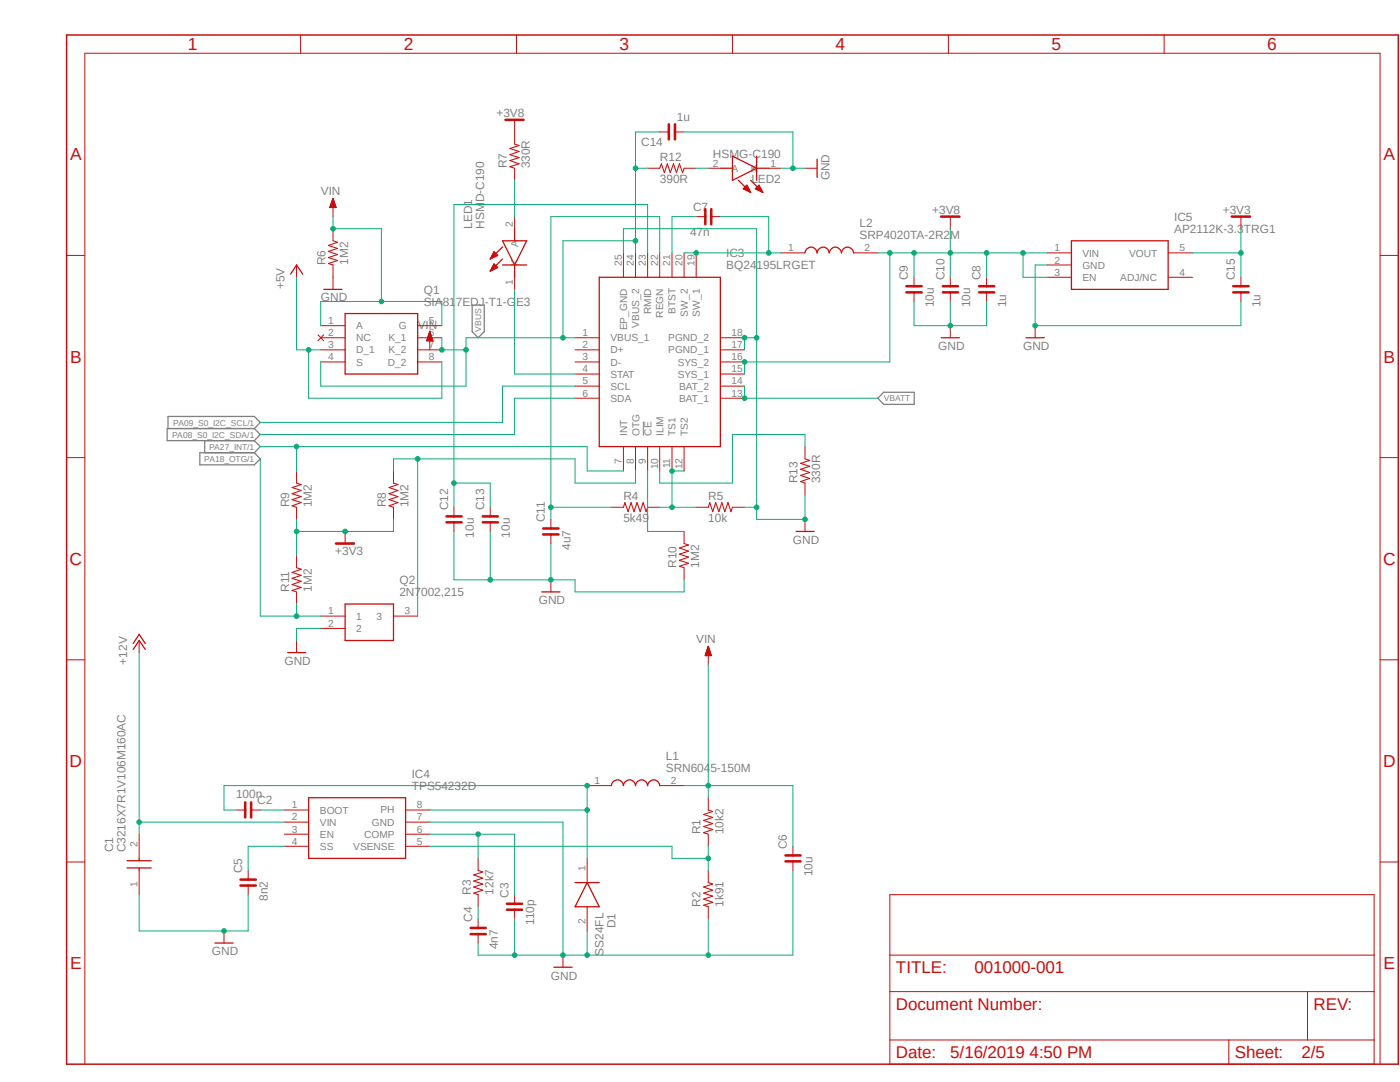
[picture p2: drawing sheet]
<svg xmlns="http://www.w3.org/2000/svg" width="279mm" height="216mm" viewBox="0 0 279 216" stroke-linecap="round" stroke-linejoin="round" font-family="sans-serif">
<path d="M12.8 6.7l266.6 206.2M279.4 6.7l-266.6 206.2" fill="none" stroke="#fff" stroke-width=".2"/>
<path d="M128.4 84.1v2.8" fill="none" stroke="#808080" stroke-width=".2"/>
<path d="M94.2 60.9h2.4v5.3l-1.2 1.2-1.2-1.2zM176.4 78.3h6.1v2.4h-6.1l-1.2-1.2zM33.5 85.5v-2.4h17.3l1.1 1.2-1.1 1.2M39.9 90.3h10.9l1.1 1.3-1.1 1.2h-10.9zM40.9 87.9v2.4M50.8 85.5h-17.4v2.4h17.4M50.8 85.5l1.1 1.2-1.1 1.2M50.8 87.9l1.1 1.2-1.1 1.2" fill="none" stroke="#808080" stroke-width=".25"/>
<path d="M13.3 7h265.8v205.3h-265.8z" fill="none" stroke="#c90d0c" stroke-width=".3"/>
<g fill="none" stroke="#c90d0c" stroke-width=".2">
<path d="M60 7v3.6M103.1 7v3.6M146.2 7v3.6M189.3 7v3.6M232.3 7v3.6M66.3 40h.3M66.3 39.9h.2M66.4 39.8h.1M66.4 39.7h.1M66.5 39.6l.6 1.8h-1.3zM102.7 23.9v4.8M102.7 33.6v2.4"/>
<path d="M129.2 33.6h2.5M131.7 26.3h1.8M134.7 26.3h1.8M136.5 33.6h2.4M141.4 33.6h2.4M153.4 33.6h2.4M160.7 33.6h2.4M13.3 51h3.6M59.2 52.9v2.4M65.9 41.4h1.1M65.9 41.3h1.1M65.9 41.2h1.1"/>
<path d="M66 41.1h1M66 41h.9M66 40.9h.9M66 40.8h.8M66.1 40.7h.7M66.1 40.6h.7M66.2 40.5h.5M66.2 40.4h.5M66.2 40.3h.5M66.3 40.2h.3M66.3 40.1h.3M66.5 40.8v2.4"/>
<path d="M66.5 45.6v2.4M66.5 52.9v4.8M102.7 43.2v2.4M102.7 55.3v2.4M124.4 50.5v4.8M126.8 50.5v4.8M129.2 50.5v4.8M131.7 50.5v4.8M134.1 50.5v4.8M136.5 50.5v4.8M138.9 50.5v4.8M138.9 43.2h1.9"/>
<path d="M141.9 43.2h1.9M155.8 50.5h4.9M170.3 50.5h4.9M182.4 55.3v1.8M182.4 58.3v1.9M189.7 43.2v2.4M189.7 55.3v1.8M189.7 58.3v1.9M196.9 55.3v1.8M196.9 58.3v1.9M209 50.5h4.8M209 52.9h4.8"/>
<path d="M209 55.3h4.8M233.1 50.5h4.9M233.1 55.3h4.9M247.6 43.2v2.4M247.6 55.3v1.8M247.6 58.3v1.9M275.4 51h3.7M63.5 66.8l1.1 1.2M64 67.4h4.9M64 69.8h4.9M64 72.2h4.9M64 65h4.9"/>
<path d="M64.6 66.8l-1.1 1.2M83.4 67.4h4.8M83.4 69.8h4.8M83.4 72.2h4.8M83.4 65h4.8M85.2 67.9h1.2M85.2 67.9h1.1M85.3 67.8h1M85.3 67.7h1M85.3 67.6h.9M85.3 67.5h.9M85.3 67.4h.9"/>
<path d="M85.4 67.4h.7M85.4 67.3h.7M85.4 67.2h.7M85.5 67.1h.6M85.5 67h.6M85.5 66.9h.5M85.6 66.8h.4M85.6 66.7h.3M85.6 66.6h.3M85.6 66.5h.3M85.7 66.5h.2M85.7 66.4h.2"/>
<path d="M85.7 66.3h.1M85.8 67.4v2.4M85.8 66.2l.6 1.8h-1.2zM85.8 66.2v.1M114.8 67.4h4.8M114.8 69.8h4.8M114.8 72.2h4.8M114.8 74.6h4.8M114.8 77h4.8M114.8 79.5h4.8M143.8 67.4h4.8M143.8 69.8h4.8"/>
<path d="M143.8 72.2h4.8M143.8 74.6h4.8M143.8 77h4.8M143.8 79.5h4.8M189.7 65v2.4M206.6 65v2.4M13.3 91.3h3.6M59.2 94v2.4M78.5 94v2.4M124.4 89.1v4.9M126.8 89.1v4.9M129.2 89.1v4.9"/>
<path d="M131.7 89.1v4.9M134.1 89.1v4.9M136.5 89.1v4.9M160.7 89.1v2.5M160.7 96.4v2.4M275.4 91.3h3.7M59.2 101.2v2.4M59.2 110.9v2.4M59.2 118.1v2.4M68.9 106v2.5M78.5 101.2v2.4M90.6 101.2v1.8"/>
<path d="M90.6 104.2v1.8M97.8 101.2v1.8M97.8 104.2v1.8M109.9 103.6v1.9M109.9 106.6v1.9M109.9 115.7v2.4M122 101.2h2.4M129.2 101.2h2.5M136.5 106v2.5M136.5 113.3v2.4M138.9 101.2h2.5M146.2 101.2h2.4"/>
<path d="M160.7 103.6v2.4M13.3 131.7h3.6M27.8 127.8v2.4M59.2 127.8v2.4M64 122.9h4.9M64 125.4h4.9M78.5 122.9h4.9M140.8 130.7h1.1M140.8 130.6h1.1M140.8 130.5h1M140.9 130.4h.9M140.9 130.3h.9"/>
<path d="M140.9 130.2h.9M141 130.2h.7M141 130.1h.7M141 130h.7M141.1 129.9h.5M141.1 129.8h.5M141.1 129.7h.5M141.1 129.6h.4M141.2 129.5h.3M141.2 129.4h.3M141.2 129.3h.2M141.3 129.2h.1"/>
<path d="M141.4 130.2v2.4M141.4 129l.5 1.8h-1.1zM141.4 129l-.1 .1M275.4 131.7h3.7M117.2 156.8h4.8M131.7 156.8h4.8M141.4 159.2v2.4M13.3 172h3.6M27.8 166.5v4.8M27.8 173.7v4.8M47.1 161.6h1.8M49.5 173.7v1.8"/>
<path d="M49.5 176.7v1.8M50.1 161.6h1.8M56.8 161.6h4.8M56.8 164h4.8M56.8 166.5h4.8M56.8 168.9h4.8M80.9 161.6h4.9M80.9 164h4.9M80.9 166.5h4.9M80.9 168.9h4.9M95.4 171.3v2.4M95.4 178.5v2.4"/>
<path d="M102.7 178.5v1.8M117.2 171.3v4.8M141.4 166.5v2.4M141.4 173.7v2.4M158.2 168.9v1.8M158.2 171.9v1.8M177.6 178.5h96.6v33.8h-96.6zM275.4 172h3.7M44.7 185.8v2.4M95.4 183.3v1.9M95.4 186.4v1.8M102.7 181.5v1.8"/>
<path d="M112.4 190.6v2.4M117.2 180.9v4.9M141.4 180.9v2.4M177.6 197.9h96.6M177.6 190.6h96.6M260.9 197.9v9.6M16.9 212.3v-201.7h258.5v201.7M177.6 207.5h96.6M245.2 207.5v4.8"/>
</g>
<g fill="none" stroke="#c90d0c" stroke-width=".25">
<path d="M66.5 39.6l.6 1.8h-1.3zM143.8 33.6h2.4M146.2 31.2l4.8 2.4-4.8 2.4zM147.4 36l2.4 2.4M148.4 37.6h1M148.5 37.5h.8M148.6 37.8h.9M148.8 37.3h.4M148.9 37.1h.2M149 38h.6M149.1 37l.7 1.4-1.5-.7zM149.4 38.2h.3"/>
<path d="M149.7 38.4h.1M149.8 36l2.4 2.4M150.8 37.6h1M151 37.5h.7M151 31.2v4.8M151 33.6h2.4M151 37.8h.9M151.2 37.3h.4M151.3 37.1h.3M151.4 38h.6M151.5 37l.7 1.4-1.5-.7zM151.8 38.2h.3"/>
<path d="M152.1 38.4h.1M163.1 31.7v3.7M58 54.7l1.2-1.8 1.2 1.8M64.6 57.7h3.6M97.9 54h.1M97.9 51.5h.3M98 53.8h.4M98 51.4h.5M98.1 53.7h.6M98.1 51.2h.8M98.2 53.5h.9M98.2 51h1"/>
<path d="M98.3 53.3h.9M98.3 50.8h.8M98.3 53.1h.8M98.4 50.6h.6M98.4 53h.5M98.5 50.5h.3M98.5 52.8h.2M98.6 50.3h.1M98.6 52.7l.7 .7-1.5 .7zM98.6 50.2l.7 .8-1.5 .7zM100.3 48h4.8l-2.4 4.9zM100.3 52.9h4.8"/>
<path d="M100.3 51.7l-2.5 2.4M100.3 49.3l-2.5 2.4M102.7 45.6v2.4M102.7 52.9v2.4M119.6 55.3h24.2v33.8h-24.2zM160.7 50.5a1.21 1.21 0 0 1 1.2-1.2 1.21 1.21 0 0 1 1.2 1.2 1.21 1.21 0 0 1 1.2-1.2 1.21 1.21 0 0 1 1.2 1.2 1.23 1.23 0 0 1 1.2-1.2 1.23 1.23 0 0 1 1.2 1.2 1.21 1.21 0 0 1 1.2-1.2 1.21 1.21 0 0 1 1.2 1.2M213.8 48h19.3v9.7h-19.3zM68.9 62.6h14.5v12h-14.5zM85.8 66.2l.6 1.8h-1.2zM187.8 67.4h3.7M204.8 67.4h3.6M108.1 118.1h3.7"/>
<path d="M158.9 106h3.6M26.6 129.6l1.2-1.8 1.2 1.8M26.6 128.4l1.2-1.8 1.2 1.8M57.4 130.2h3.6M68.9 120.5h9.6v7.3h-9.6zM141.4 129l.5 1.8h-1.1zM61.6 159.2h19.3v12.1h-19.3zM122 156.8a1.21 1.21 0 0 1 1.2-1.2 1.21 1.21 0 0 1 1.2 1.2 1.21 1.21 0 0 1 1.2-1.2 1.21 1.21 0 0 1 1.2 1.2 1.21 1.21 0 0 1 1.2-1.2 1.21 1.21 0 0 1 1.2 1.2 1.21 1.21 0 0 1 1.3-1.2 1.21 1.21 0 0 1 1.2 1.2M25.4 173.2h4.8M25.4 171.7h4.8M27.8 171.3v.4M27.8 173.2v.5"/>
<path d="M114.8 176.1h4.8M117.2 176.1l2.4 4.8h-4.8zM42.9 188.2h3.6M110.5 193h3.7"/>
</g>
<g fill="none" stroke="#c90d0c" stroke-width=".51">
<path d="M100.9 23.9h3.6M133.5 24.8v3M134.7 24.8v3M140.8 41.7v3M141.9 41.7v3M180.9 57.1h3M180.9 58.3h3M187.8 43.2h3.7M188.2 57.1h3M188.2 58.3h3M195.4 57.1h3M195.4 58.3h3"/>
<path d="M245.8 43.2h3.7M246.1 57.1h3.1M246.1 58.3h3.1M67.1 108.5h3.6M89.1 103h3M89.1 104.2h3M96.4 103h3M96.4 104.2h3M108.4 105.5h3.1M108.4 106.6h3.1M48 175.5h3.1M48 176.7h3.1"/>
<path d="M48.9 160.1v3M50.1 160.1v3M156.8 170.7h3M156.8 171.9h3M93.9 185.2h3M93.9 186.4h3M101.2 180.3h3M101.2 181.5h3"/>
</g>
<g fill="none" stroke="#c90d0c" stroke-width=".21">
<path d="M102.7 28.7l.9 .3-1.8 .6 1.8 .6-1.8 .7 1.8 .6-1.8 .5 1.8 .7-1.8 .6 .9 .3M131.7 33.6l.3-.9 .6 1.8 .6-1.8 .6 1.8 .6-1.8 .6 1.8 .6-1.8 .6 1.8 .3-.9M66.5 48l.9 .3-1.9 .7 1.9 .6-1.9 .6 1.9 .6-1.9 .6 1.9 .6-1.9 .6 1 .3M59.2 96.4l.9 .3-1.8 .6 1.8 .6-1.8 .6 1.8 .6-1.8 .6 1.8 .6-1.8 .6 .9 .3M78.5 96.4l.9 .3-1.8 .6 1.8 .6-1.8 .6 1.8 .6-1.8 .6 1.8 .6-1.8 .6 .9 .3M160.7 91.6l.9 .3-1.8 .6 1.8 .5-1.8 .6 1.8 .7-1.8 .6 1.8 .6-1.8 .6 .9 .3M59.2 113.3l.9 .3-1.8 .6 1.8 .6-1.8 .6 1.8 .6-1.8 .6 1.8 .6-1.8 .6 .9 .3M124.4 101.2l.3-.9 .6 1.8 .6-1.8 .6 1.8 .6-1.8 .7 1.8 .6-1.8 .5 1.8 .3-.9M136.5 108.5l.9 .3-1.8 .5 1.8 .7-1.8 .6 1.8 .6-1.8 .6 1.8 .6-1.8 .6 .9 .3M141.4 101.2l.2-.9 .6 1.8 .6-1.8 .7 1.8 .6-1.8 .6 1.8 .6-1.8 .6 1.8 .3-.9M95.4 173.7l1 .3-1.9 .6 1.9 .6-1.9 .6 1.9 .6-1.9 .6 1.9 .6-1.9 .6 .9 .3M141.4 161.6l.8 .3-1.8 .6 1.8 .6-1.8 .6 1.8 .6-1.8 .6 1.8 .6-1.8 .7 1 .3"/>
<path d="M141.4 176.1l.8 .3-1.8 .6 1.8 .6-1.8 .6 1.8 .6-1.8 .6 1.8 .6-1.8 .6 1 .3"/>
</g>
<path d="M27.8 130.2v36.3M27.8 164h29" fill="none" stroke="#0dab76" stroke-width=".2"/>
<circle cx="27.8" cy="164" r=".46" fill="#0dab76"/>
<g fill="none" stroke="#0dab76" stroke-width=".2">
<path d="M27.8 178.5v7.3h21.7v-7.3"/>
<circle cx="27.8" cy="164" r=".46"/>
</g>
<circle cx="44.7" cy="185.8" r=".46" fill="#0dab76"/>
<g fill="none" stroke="#0dab76" stroke-width=".2">
<path d="M85.8 164h26.6v26.6"/>
<circle cx="44.7" cy="185.8" r=".46"/>
</g>
<circle cx="112.4" cy="190.6" r=".46" fill="#0dab76"/>
<g fill="none" stroke="#0dab76" stroke-width=".2">
<path d="M102.7 183.3v7.3M117.2 185.8v4.8h-21.8v-2.4"/>
<circle cx="112.4" cy="190.6" r=".46"/>
</g>
<circle cx="102.7" cy="190.6" r=".46" fill="#0dab76"/>
<g fill="none" stroke="#0dab76" stroke-width=".2">
<path d="M141.4 183.3v7.3h-24.2"/>
<circle cx="102.7" cy="190.6" r=".46"/>
</g>
<circle cx="117.2" cy="190.6" r=".46" fill="#0dab76"/>
<g fill="none" stroke="#0dab76" stroke-width=".2">
<path d="M158.2 173.7v16.9h-16.8"/>
<circle cx="117.2" cy="190.6" r=".46"/>
</g>
<circle cx="141.4" cy="190.6" r=".46" fill="#0dab76"/>
<g fill="none" stroke="#0dab76" stroke-width=".2">
<path d="M124.4 50.5v-4.9h26.6v58h9.7M148.6 67.4h2.4"/>
<circle cx="141.4" cy="190.6" r=".46"/>
</g>
<circle cx="151" cy="67.4" r=".46" fill="#0dab76"/>
<g fill="none" stroke="#0dab76" stroke-width=".2">
<path d="M148.6 67.4v2.4"/>
<circle cx="151" cy="67.4" r=".46"/>
</g>
<circle cx="148.6" cy="67.4" r=".46" fill="#0dab76"/>
<g fill="none" stroke="#0dab76" stroke-width=".2">
<path d="M148.6 101.2h2.4"/>
<circle cx="148.6" cy="67.4" r=".46"/>
</g>
<circle cx="151" cy="101.2" r=".46" fill="#0dab76"/>
<g fill="none" stroke="#0dab76" stroke-width=".2">
<path d="M160.7 98.8v4.8"/>
<circle cx="151" cy="101.2" r=".46"/>
</g>
<circle cx="160.7" cy="103.6" r=".46" fill="#0dab76"/>
<g fill="none" stroke="#0dab76" stroke-width=".2">
<path d="M182.4 60.2v4.8h14.5v-4.8M189.7 60.2v4.8"/>
<circle cx="160.7" cy="103.6" r=".46"/>
</g>
<circle cx="189.7" cy="65" r=".46" fill="#0dab76"/>
<g fill="none" stroke="#0dab76" stroke-width=".2">
<path d="M90.6 106v9.7h7.2M109.9 108.5v7.2"/>
<circle cx="189.7" cy="65" r=".46"/>
</g>
<circle cx="109.9" cy="115.7" r=".46" fill="#0dab76"/>
<g fill="none" stroke="#0dab76" stroke-width=".2">
<path d="M97.8 106v9.7h12.1"/>
<circle cx="109.9" cy="115.7" r=".46"/>
</g>
<circle cx="97.8" cy="115.7" r=".46" fill="#0dab76"/>
<g fill="none" stroke="#0dab76" stroke-width=".2">
<path d="M209 52.9h-2.4v12.1h41v-4.8M109.9 115.7h4.9v2.4h21.7v-2.4"/>
<circle cx="97.8" cy="115.7" r=".46"/>
</g>
<circle cx="206.6" cy="65" r=".46" fill="#0dab76"/>
<g fill="none" stroke="#0dab76" stroke-width=".2">
<path d="M136.5 26.3h21.7v7.3M155.8 33.6h4.9M64 125.4h-4.8v2.4"/>
<circle cx="206.6" cy="65" r=".46"/>
</g>
<circle cx="158.2" cy="33.6" r=".46" fill="#0dab76"/>
<g fill="none" stroke="#0dab76" stroke-width=".2">
<path d="M47.1 161.6h-2.4v-4.8h72.5v4.8h-31.4M51.9 161.6h4.9"/>
<circle cx="158.2" cy="33.6" r=".46"/>
</g>
<circle cx="117.2" cy="156.8" r=".46" fill="#0dab76"/>
<g fill="none" stroke="#0dab76" stroke-width=".2">
<path d="M117.2 161.6v9.7"/>
<circle cx="117.2" cy="156.8" r=".46"/>
</g>
<circle cx="117.2" cy="161.6" r=".46" fill="#0dab76"/>
<g fill="none" stroke="#0dab76" stroke-width=".2">
<path d="M141.4 132.6v26.6M136.5 156.8h4.9"/>
<circle cx="117.2" cy="161.6" r=".46"/>
</g>
<circle cx="141.4" cy="156.8" r=".46" fill="#0dab76"/>
<g fill="none" stroke="#0dab76" stroke-width=".2">
<path d="M66.5 43.2v2.4h9.6v14.6M64 65v-4.8h24.2v4.8M141.4 156.8h16.8v12.1"/>
<circle cx="141.4" cy="156.8" r=".46"/>
</g>
<circle cx="66.5" cy="45.6" r=".46" fill="#0dab76"/>
<circle cx="66.5" cy="45.6" r=".46" fill="none" stroke="#0dab76" stroke-width=".2"/>
<circle cx="76.1" cy="60.2" r=".46" fill="#0dab76"/>
<g fill="none" stroke="#0dab76" stroke-width=".2">
<path d="M85.8 166.5h16.9M95.4 166.5v4.8M95.4 180.9v2.4"/>
<circle cx="76.1" cy="60.2" r=".46"/>
</g>
<circle cx="95.4" cy="166.5" r=".46" fill="#0dab76"/>
<g fill="none" stroke="#0dab76" stroke-width=".2">
<path d="M56.8 168.9h-7.3v4.8M85.8 168.9h48.3v2.4h7.3M102.7 166.5v12M141.4 168.9v4.8"/>
<circle cx="95.4" cy="166.5" r=".46"/>
</g>
<circle cx="141.4" cy="171.3" r=".46" fill="#0dab76"/>
<g fill="none" stroke="#0dab76" stroke-width=".2">
<path d="M148.6 77v2.5h26.6"/>
<circle cx="141.4" cy="171.3" r=".46"/>
</g>
<circle cx="148.6" cy="79.5" r=".46" fill="#0dab76"/>
<g fill="none" stroke="#0dab76" stroke-width=".2">
<path d="M136.5 50.5h16.9"/>
<circle cx="148.6" cy="79.5" r=".46"/>
</g>
<circle cx="138.9" cy="50.5" r=".46" fill="#0dab76"/>
<g fill="none" stroke="#0dab76" stroke-width=".2">
<path d="M143.8 43.2h9.6v7.3h2.4"/>
<circle cx="138.9" cy="50.5" r=".46"/>
</g>
<circle cx="153.4" cy="50.5" r=".46" fill="#0dab76"/>
<g fill="none" stroke="#0dab76" stroke-width=".2">
<path d="M136.5 94h-2.4v7.2h-2.4"/>
<circle cx="153.4" cy="50.5" r=".46"/>
</g>
<circle cx="134.1" cy="94" r=".46" fill="#0dab76"/>
<g fill="none" stroke="#0dab76" stroke-width=".2">
<path d="M134.1 101.2h4.8"/>
<circle cx="134.1" cy="94" r=".46"/>
</g>
<circle cx="134.1" cy="101.2" r=".46" fill="#0dab76"/>
<g fill="none" stroke="#0dab76" stroke-width=".2">
<path d="M131.7 50.5v-7.3h-21.8v60.4M138.9 43.2h-4.8v7.3"/>
<circle cx="134.1" cy="101.2" r=".46"/>
</g>
<circle cx="109.9" cy="101.2" r=".46" fill="#0dab76"/>
<g fill="none" stroke="#0dab76" stroke-width=".2">
<path d="M238 50.5h9.6M247.6 45.6v9.7M109.9 101.2h12.1"/>
<circle cx="109.9" cy="101.2" r=".46"/>
</g>
<circle cx="247.7" cy="50.5" r=".46" fill="#0dab76"/>
<g fill="none" stroke="#0dab76" stroke-width=".2">
<path d="M59.2 103.6v2.4h19.3"/>
<circle cx="247.7" cy="50.5" r=".46"/>
</g>
<circle cx="68.9" cy="106" r=".46" fill="#0dab76"/>
<g fill="none" stroke="#0dab76" stroke-width=".2">
<path d="M59.2 106v4.9M78.5 103.6v2.4"/>
<circle cx="68.9" cy="106" r=".46"/>
</g>
<circle cx="59.2" cy="106" r=".46" fill="#0dab76"/>
<g fill="none" stroke="#0dab76" stroke-width=".2">
<path d="M177.6 72.2h-29v2.4"/>
<circle cx="59.2" cy="106" r=".46"/>
</g>
<circle cx="148.6" cy="72.2" r=".46" fill="#0dab76"/>
<g fill="none" stroke="#0dab76" stroke-width=".2">
<path d="M175.2 50.5h14.5M182.4 50.5v4.8"/>
<circle cx="148.6" cy="72.2" r=".46"/>
</g>
<circle cx="182.4" cy="50.5" r=".46" fill="#0dab76"/>
<g fill="none" stroke="#0dab76" stroke-width=".2">
<path d="M196.9 50.5h-7.2v4.8"/>
<circle cx="182.4" cy="50.5" r=".46"/>
</g>
<circle cx="189.7" cy="50.5" r=".46" fill="#0dab76"/>
<g fill="none" stroke="#0dab76" stroke-width=".2">
<path d="M177.6 50.5v21.7M196.9 50.5v4.8"/>
<circle cx="189.7" cy="50.5" r=".46"/>
</g>
<circle cx="177.6" cy="50.5" r=".46" fill="#0dab76"/>
<g fill="none" stroke="#0dab76" stroke-width=".2">
<path d="M196.9 50.5h7.3"/>
<circle cx="177.6" cy="50.5" r=".46"/>
</g>
<circle cx="196.9" cy="50.5" r=".46" fill="#0dab76"/>
<g fill="none" stroke="#0dab76" stroke-width=".2">
<path d="M209 50.5h-4.8v4.8"/>
<circle cx="196.9" cy="50.5" r=".46"/>
</g>
<circle cx="204.2" cy="50.5" r=".46" fill="#0dab76"/>
<g fill="none" stroke="#0dab76" stroke-width=".2">
<path d="M129.2 50.5v-9.7h-38.6v60.4M189.7 45.6v4.9M204.2 55.3h4.8M90.6 96.4h7.2v4.8"/>
<circle cx="204.2" cy="50.5" r=".46"/>
</g>
<circle cx="90.6" cy="96.4" r=".46" fill="#0dab76"/>
<g fill="none" stroke="#0dab76" stroke-width=".2">
<path d="M88.2 67.4v2.4h4.8"/>
<circle cx="90.6" cy="96.4" r=".46"/>
</g>
<circle cx="88.2" cy="69.8" r=".46" fill="#0dab76"/>
<g fill="none" stroke="#0dab76" stroke-width=".2">
<path d="M93 67.4v9.6h-29v-4.8"/>
<circle cx="88.2" cy="69.8" r=".46"/>
</g>
<circle cx="93" cy="69.8" r=".46" fill="#0dab76"/>
<g fill="none" stroke="#0dab76" stroke-width=".2">
<path d="M126.8 50.5v-2.5h-14.4v19.4h2.4"/>
<circle cx="93" cy="69.8" r=".46"/>
</g>
<circle cx="112.4" cy="67.4" r=".46" fill="#0dab76"/>
<g fill="none" stroke="#0dab76" stroke-width=".2">
<path d="M126.8 33.6v14.4M93 67.4h19.4"/>
<circle cx="112.4" cy="67.4" r=".46"/>
</g>
<circle cx="126.8" cy="48" r=".46" fill="#0dab76"/>
<g fill="none" stroke="#0dab76" stroke-width=".2">
<path d="M126.8 26.3v7.3h2.4"/>
<circle cx="126.8" cy="48" r=".46"/>
</g>
<circle cx="126.8" cy="33.6" r=".46" fill="#0dab76"/>
<g fill="none" stroke="#0dab76" stroke-width=".2">
<path d="M126.8 26.3h4.9M59.2 69.8h4.8M61.6 69.8v9.7h26.6v-7.3"/>
<circle cx="126.8" cy="33.6" r=".46"/>
</g>
<circle cx="61.6" cy="69.8" r=".46" fill="#0dab76"/>
<g fill="none" stroke="#0dab76" stroke-width=".2">
<path d="M102.7 36v7.2M59.2 55.3v14.5M102.7 57.7v16.9h12.1M114.8 79.5h-12.1v7.2h-50.8M114.8 77h-14.5v7.3h-48.4M51.9 89.1h65.3v4.9h7.2M59.2 89.1v4.9"/>
<circle cx="61.6" cy="69.8" r=".46"/>
</g>
<circle cx="59.2" cy="89.1" r=".46" fill="#0dab76"/>
<g fill="none" stroke="#0dab76" stroke-width=".2">
<path d="M78.5 94v-2.4h36.3v4.8h12v-2.4M83.4 91.6v31.3M129.2 94v12h7.3"/>
<circle cx="59.2" cy="89.1" r=".46"/>
</g>
<circle cx="83.4" cy="91.6" r=".46" fill="#0dab76"/>
<g fill="none" stroke="#0dab76" stroke-width=".2">
<path d="M51.9 91.6v31.3h12.1M59.2 120.5v2.4"/>
<circle cx="83.4" cy="91.6" r=".46"/>
</g>
<circle cx="59.2" cy="122.9" r=".46" fill="#0dab76"/>
<g fill="none" stroke="#0dab76" stroke-width=".2">
<path d="M138.9 33.6h2.5M160.7 89.1v-2.4h-14.5v9.7h-14.5v-2.4"/>
<circle cx="59.2" cy="122.9" r=".46"/>
</g>
<g font-size="3.5" fill="#c90d0c">
<text x="37.5" y="10">1</text>
<text x="80.6" y="10">2</text>
<text x="123.7" y="10">3</text>
<text x="166.8" y="10">4</text>
<text x="209.8" y="10">5</text>
<text x="252.9" y="10">6</text>
<text x="14" y="32">A</text>
<text x="276.1" y="32">A</text>
<text x="14" y="72.3">B</text>
<text x="276.1" y="72.3">B</text>
<text x="13.9" y="112.7">C</text>
<text x="276" y="112.7">C</text>
<text x="13.9" y="153">D</text>
<text x="276" y="153">D</text>
<text x="14" y="193.4">E</text>
<text x="276.1" y="193.4">E</text>
</g>
<g font-size="3.4" fill="#c90d0c">
<text x="178.8" y="194.2">TITLE:</text>
<text x="194.5" y="194.2">001000-001</text>
<text x="178.8" y="201.5">Document Number:</text>
<text x="262.1" y="201.5">REV:</text>
<text x="178.8" y="211.1">Date:</text>
<text x="189.7" y="211.1">5/16/2019 4:50 PM</text>
<text x="246.4" y="211.1">Sheet:</text>
<text x="259.7" y="211.1">2/5</text>
</g>
<g font-size="2.4" fill="#808080">
<text x="99.1" y="23.3">+3V8</text>
<text x="128" y="29.2">C14</text>
<text x="135.1" y="24.1">1u</text>
<text x="101.2" y="33.6" transform="rotate(-90 101.2 33.6)">R7</text>
<text x="105.7" y="33.6" transform="rotate(-90 105.7 33.6)">330R</text>
<text x="131.7" y="32">R12</text>
<text x="142.3" y="31.6">HSMG-C190</text>
<text x="165.5" y="36" transform="rotate(-90 165.5 36)">GND</text>
<text x="64.1" y="39">VIN</text>
<text x="131.7" y="36.6">390R</text>
<text x="149.9" y="36.4">LED2</text>
<text x="94.2" y="45.6" transform="rotate(-90 94.2 45.6)">LED1</text>
<text x="96.6" y="45.6" transform="rotate(-90 96.6 45.6)">HSMD-C190</text>
<text x="137.7" y="47.2">47n</text>
<text x="138.3" y="42">C7</text>
<text x="171.5" y="47.7">SRP4020TA-2R2M</text>
<text x="171.5" y="45.3">L2</text>
<text x="186.1" y="42.6">+3V8</text>
<text x="234.4" y="46.5">AP2112K-3.3TRG1</text>
<text x="234.4" y="44.1">IC5</text>
<text x="244" y="42.6">+3V3</text>
<text x="64.9" y="52.9" transform="rotate(-90 64.9 52.9)">R6</text>
<text x="69.5" y="52.9" transform="rotate(-90 69.5 52.9)">1M2</text>
<text x="145" y="53.7">BQ24195LRGET</text>
<text x="145" y="51.3">IC3</text>
<text x="56.8" y="57.7" transform="rotate(-90 56.8 57.7)">+5V</text>
<text x="84.6" y="58.6">Q1</text>
<text x="181.2" y="55.9" transform="rotate(-90 181.2 55.9)">C9</text>
<text x="188.5" y="55.9" transform="rotate(-90 188.5 55.9)">C10</text>
<text x="195.7" y="55.9" transform="rotate(-90 195.7 55.9)">C8</text>
<text x="246.4" y="55.9" transform="rotate(-90 246.4 55.9)">C15</text>
<text x="64.1" y="60.2">GND</text>
<text x="83.4" y="65.6">VIN</text>
<text x="84.6" y="61">SIA817EDJ-T1-GE3</text>
<text x="186.4" y="61.3" transform="rotate(-90 186.4 61.3)">10u</text>
<text x="193.6" y="61.3" transform="rotate(-90 193.6 61.3)">10u</text>
<text x="200.8" y="61.3" transform="rotate(-90 200.8 61.3)">1u</text>
<text x="251.6" y="61.3" transform="rotate(-90 251.6 61.3)">1u</text>
<text x="187.2" y="69.8">GND</text>
<text x="204.2" y="69.8">GND</text>
<text x="57.7" y="101.2" transform="rotate(-90 57.7 101.2)">R9</text>
<text x="62.2" y="101.2" transform="rotate(-90 62.2 101.2)">1M2</text>
<text x="77" y="101.2" transform="rotate(-90 77 101.2)">R8</text>
<text x="81.5" y="101.2" transform="rotate(-90 81.5 101.2)">1M2</text>
<text x="89.4" y="101.8" transform="rotate(-90 89.4 101.8)">C12</text>
<text x="96.6" y="101.8" transform="rotate(-90 96.6 101.8)">C13</text>
<text x="124.4" y="99.7">R4</text>
<text x="141.4" y="99.7">R5</text>
<text x="159.2" y="96.4" transform="rotate(-90 159.2 96.4)">R13</text>
<text x="163.7" y="96.4" transform="rotate(-90 163.7 96.4)">330R</text>
<text x="94.5" y="107.3" transform="rotate(-90 94.5 107.3)">10u</text>
<text x="101.8" y="107.3" transform="rotate(-90 101.8 107.3)">10u</text>
<text x="108.7" y="104.2" transform="rotate(-90 108.7 104.2)">C11</text>
<text x="124.4" y="104.2">5k49</text>
<text x="141.4" y="104.2">10k</text>
<text x="66.9" y="110.7">+3V3</text>
<text x="113.9" y="109.7" transform="rotate(-90 113.9 109.7)">4u7</text>
<text x="135" y="113.3" transform="rotate(-90 135 113.3)">R10</text>
<text x="139.5" y="113.3" transform="rotate(-90 139.5 113.3)">1M2</text>
<text x="158.2" y="108.5">GND</text>
<text x="57.7" y="118.1" transform="rotate(-90 57.7 118.1)">R11</text>
<text x="62.2" y="118.1" transform="rotate(-90 62.2 118.1)">1M2</text>
<text x="79.7" y="119">2N7002,215</text>
<text x="79.7" y="116.5">Q2</text>
<text x="107.5" y="120.5">GND</text>
<text x="138.9" y="128.4">VIN</text>
<text x="25.4" y="132.6" transform="rotate(-90 25.4 132.6)">+12V</text>
<text x="56.8" y="132.6">GND</text>
<text x="82.2" y="155.2">IC4</text>
<text x="132.9" y="154">SRN6045-150M</text>
<text x="132.9" y="151.6">L1</text>
<text x="47.1" y="159.2">100n</text>
<text x="51.4" y="160.4">C2</text>
<text x="82.2" y="157.6">TPS54232D</text>
<text x="139.8" y="166.5" transform="rotate(-90 139.8 166.5)">R1</text>
<text x="144.4" y="166.5" transform="rotate(-90 144.4 166.5)">10k2</text>
<text x="22.6" y="170.1" transform="rotate(-90 22.6 170.1)">C1</text>
<text x="25" y="170.1" transform="rotate(-90 25 170.1)">C3216X7R1V106M160AC</text>
<text x="157.1" y="169.5" transform="rotate(-90 157.1 169.5)">C6</text>
<text x="48.3" y="174.3" transform="rotate(-90 48.3 174.3)">C5</text>
<text x="53.5" y="179.7" transform="rotate(-90 53.5 179.7)">8n2</text>
<text x="93.9" y="178.5" transform="rotate(-90 93.9 178.5)">R3</text>
<text x="98.5" y="178.5" transform="rotate(-90 98.5 178.5)">12k7</text>
<text x="101.5" y="179.1" transform="rotate(-90 101.5 179.1)">C3</text>
<text x="162.2" y="174.9" transform="rotate(-90 162.2 174.9)">10u</text>
<text x="94.2" y="183.9" transform="rotate(-90 94.2 183.9)">C4</text>
<text x="106.6" y="184.6" transform="rotate(-90 106.6 184.6)">110p</text>
<text x="122.9" y="185.2" transform="rotate(-90 122.9 185.2)">D1</text>
<text x="139.8" y="180.9" transform="rotate(-90 139.8 180.9)">R2</text>
<text x="144.4" y="180.9" transform="rotate(-90 144.4 180.9)">1k91</text>
<text x="42.3" y="190.6">GND</text>
<text x="99.4" y="189.4" transform="rotate(-90 99.4 189.4)">4n7</text>
<text x="120.4" y="190.7" transform="rotate(-90 120.4 190.7)">SS24FL</text>
<text x="109.9" y="195.5">GND</text>
</g>
<g font-size="2" fill="#808080">
<text x="142.3" y="33.2">2</text>
<text x="146" y="34.3">A</text>
<text x="149.9" y="34.3">K</text>
<text x="153.8" y="33.2">1</text>
<text x="102.4" y="45.3" transform="rotate(-90 102.4 45.3)">2</text>
<text x="103.4" y="53.1" transform="rotate(-90 103.4 53.1)">K</text>
<text x="103.4" y="49.2" transform="rotate(-90 103.4 49.2)">A</text>
<text x="124.1" y="53.1" transform="rotate(-90 124.1 53.1)">25</text>
<text x="126.5" y="53.1" transform="rotate(-90 126.5 53.1)">24</text>
<text x="128.9" y="53.1" transform="rotate(-90 128.9 53.1)">23</text>
<text x="131.4" y="53.1" transform="rotate(-90 131.4 53.1)">22</text>
<text x="133.8" y="53.1" transform="rotate(-90 133.8 53.1)">21</text>
<text x="136.2" y="53.1" transform="rotate(-90 136.2 53.1)">20</text>
<text x="138.6" y="53.1" transform="rotate(-90 138.6 53.1)">19</text>
<text x="157.3" y="50.1">1</text>
<text x="172.6" y="50.1">2</text>
<text x="210.4" y="50.1">1</text>
<text x="210.4" y="52.6">2</text>
<text x="216" y="51.2">VIN</text>
<text x="216" y="53.6">GND</text>
<text x="225.3" y="51.2">VOUT</text>
<text x="235.4" y="50.1">5</text>
<text x="102.4" y="56.8" transform="rotate(-90 102.4 56.8)">1</text>
<text x="210.4" y="55">3</text>
<text x="216" y="56.1">EN</text>
<text x="223.6" y="56">ADJ/NC</text>
<text x="235.4" y="55">4</text>
<text x="65.5" y="64.6">1</text>
<text x="71.1" y="65.7">A</text>
<text x="79.6" y="65.7">G</text>
<text x="85.6" y="64.6">5</text>
<text x="125.1" y="65.9" transform="rotate(-90 125.1 65.9)">EP_GND</text>
<text x="127.6" y="65.4" transform="rotate(-90 127.6 65.4)">VBUS_2</text>
<text x="130" y="62.7" transform="rotate(-90 130 62.7)">RMID</text>
<text x="132.4" y="63.4" transform="rotate(-90 132.4 63.4)">REGN</text>
<text x="134.8" y="62.6" transform="rotate(-90 134.8 62.6)">BTST</text>
<text x="137.2" y="63.2" transform="rotate(-90 137.2 63.2)">SW_2</text>
<text x="139.7" y="63.2" transform="rotate(-90 139.7 63.2)">SW_1</text>
<text x="65.5" y="67.1">2</text>
<text x="65.5" y="69.5">3</text>
<text x="65.5" y="71.9">4</text>
<text x="71.1" y="68.1">NC</text>
<text x="71.1" y="70.5">D_1</text>
<text x="77.5" y="68.1">K_1</text>
<text x="77.5" y="70.5">K_2</text>
<text x="85.6" y="67.1">6</text>
<text x="85.6" y="69.5">7</text>
<text x="85.6" y="71.9">8</text>
<text x="116.3" y="67.1">1</text>
<text x="116.3" y="69.5">2</text>
<text x="116.3" y="71.9">3</text>
<text x="121.8" y="68.1">VBUS_1</text>
<text x="121.8" y="70.5">D+</text>
<text x="133.4" y="68.1">PGND_2</text>
<text x="133.4" y="70.5">PGND_1</text>
<text x="146" y="67.1">18</text>
<text x="146" y="69.5">17</text>
<text x="146" y="71.9">16</text>
<text x="71.1" y="72.9">S</text>
<text x="77.4" y="72.9">D_2</text>
<text x="116.3" y="74.3">4</text>
<text x="116.3" y="76.7">5</text>
<text x="121.8" y="72.9">D-</text>
<text x="121.8" y="75.4">STAT</text>
<text x="121.8" y="77.8">SCL</text>
<text x="135.3" y="72.9">SYS_2</text>
<text x="135.3" y="75.4">SYS_1</text>
<text x="135.5" y="77.8">BAT_2</text>
<text x="146" y="74.3">15</text>
<text x="146" y="76.7">14</text>
<text x="116.3" y="79.1">6</text>
<text x="121.8" y="80.2">SDA</text>
<text x="135.5" y="80.2">BAT_1</text>
<text x="146" y="79.1">13</text>
<text x="125.1" y="86.9" transform="rotate(-90 125.1 86.9)">INT</text>
<text x="127.6" y="86.9" transform="rotate(-90 127.6 86.9)">OTG</text>
<text x="130" y="86.9" transform="rotate(-90 130 86.9)">CE</text>
<text x="132.4" y="86.9" transform="rotate(-90 132.4 86.9)">ILIM</text>
<text x="134.8" y="86.9" transform="rotate(-90 134.8 86.9)">TS1</text>
<text x="137.2" y="86.9" transform="rotate(-90 137.2 86.9)">TS2</text>
<text x="124.1" y="92.5" transform="rotate(-90 124.1 92.5)">7</text>
<text x="126.5" y="92.5" transform="rotate(-90 126.5 92.5)">8</text>
<text x="128.9" y="92.5" transform="rotate(-90 128.9 92.5)">9</text>
<text x="131.4" y="93.6" transform="rotate(-90 131.4 93.6)">10</text>
<text x="133.8" y="93.5" transform="rotate(-90 133.8 93.5)">11</text>
<text x="136.2" y="93.6" transform="rotate(-90 136.2 93.6)">12</text>
<text x="65.5" y="122.6">1</text>
<text x="65.5" y="125.1">2</text>
<text x="71.1" y="123.7">1</text>
<text x="75.1" y="123.7">3</text>
<text x="80.7" y="122.6">3</text>
<text x="71.1" y="126.1">2</text>
<text x="58.3" y="161.3">1</text>
<text x="83.2" y="161.3">8</text>
<text x="118.7" y="156.4">1</text>
<text x="133.9" y="156.4">2</text>
<text x="58.3" y="163.7">2</text>
<text x="58.3" y="166.1">3</text>
<text x="63.8" y="162.4">BOOT</text>
<text x="63.8" y="164.8">VIN</text>
<text x="63.8" y="167.2">EN</text>
<text x="72.7" y="167.2">COMP</text>
<text x="74.2" y="164.8">GND</text>
<text x="75.9" y="162.3">PH</text>
<text x="83.2" y="163.7">7</text>
<text x="83.2" y="166.1">6</text>
<text x="27.4" y="169" transform="rotate(-90 27.4 169)">2</text>
<text x="58.3" y="168.5">4</text>
<text x="63.8" y="169.6">SS</text>
<text x="70.5" y="169.6">VSENSE</text>
<text x="83.2" y="168.5">5</text>
<text x="116.8" y="173.9" transform="rotate(-90 116.8 173.9)">1</text>
<text x="27.4" y="177" transform="rotate(-90 27.4 177)">1</text>
<text x="116.8" y="184.3" transform="rotate(-90 116.8 184.3)">2</text>
</g>
<g font-size="1.7" fill="#808080">
<text x="96.1" y="66.2" transform="rotate(-90 96.1 66.2)">VBUS</text>
<text x="176.4" y="80.1">VBATT</text>
<text x="34.4" y="87.3">PA08_S0_I2C_SDA/1</text>
<text x="34.6" y="84.9">PA09_S0_I2C_SCL/1</text>
<text x="41.7" y="89.7">PA27_INT/1</text>
<text x="40.8" y="92.2">PA18_OTG/1</text>
</g>
</svg>
